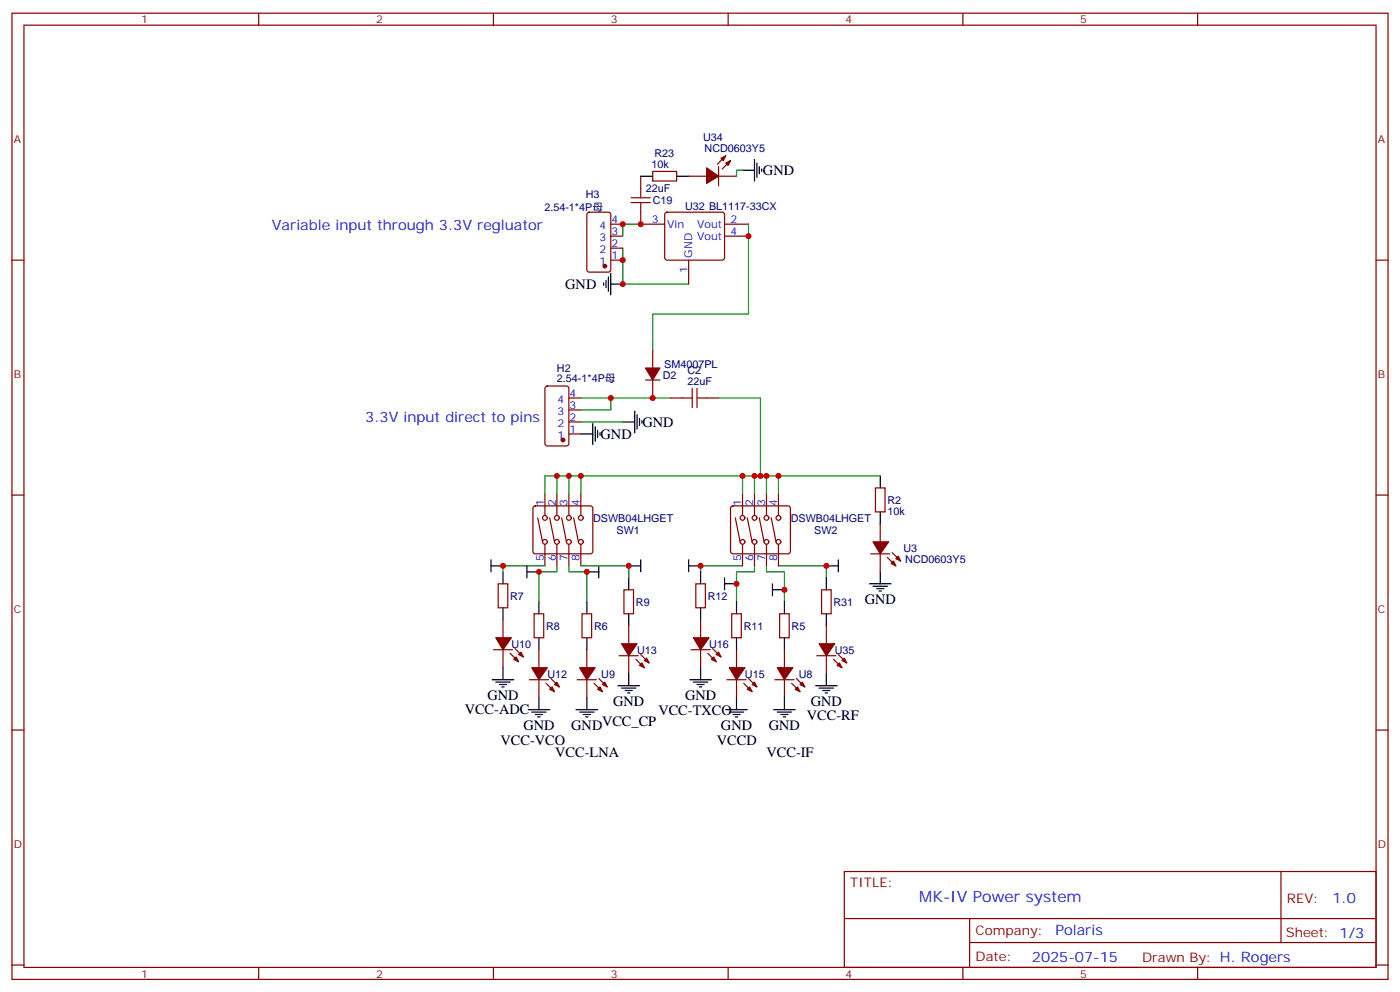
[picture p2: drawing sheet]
<svg xmlns="http://www.w3.org/2000/svg" width="412mm" height="292mm" viewBox="0 0 412 292" stroke-linecap="round" stroke-linejoin="round" font-family="sans-serif">
<g fill="none" stroke="#870000" stroke-width=".35">
<path d="M3.5 3.9h405.4v284.3h-405.4zM7.1 7.4h398.2v277.3h-398.2zM76.2 3.9v3.5M145.3 3.9v3.5M214.5 3.9v3.5M283.6 3.9v3.5M352.8 3.9v3.5M188.7 51.9v3.5M192.3 50.4h7v2.9h-7zM202.8 51.9h5.3M211.7 49v5.7M211.7 51.9h5.3"/>
<path d="M213.8 45.9l-2.5 2.4M215.2 47.3l-2.5 2.4M3.5 76.6h3.6M173.1 62.6l.5-.2h5.6l.7 .5v16.5l-.4 .6-5.9 .1-.7-.5v-16.5zM179.9 76.6h3.5M179.9 73h3.5M179.9 69.5h3.5M179.9 66h3.5M188.7 62.4v3.6h7.1M196 62.6l.5-.2h16.2l.5 .2 .2 .5v12.7l-.2 .5-.5 .3h-16.2l-.5-.3-.2-.5v-12.7zM202.8 76.6v7M213.4 69.5h7.1"/>
<path d="M213.4 66h7.1M405.3 76.6h3.6M160.7 113.8l.5-.2h5.7l.6 .4 .1 16.5-.5 .7h-5.9l-.6-.4-.1-16.5zM167.6 117.1h3.5M190.1 111.8h4.3M192.3 103v5.3M192.3 111.8v5.3M197.6 117.1h3.5M208.1 117.1h3.6M167.6 127.7h3.5M167.6 124.2h3.5M167.6 120.6h3.5"/>
<path d="M3.5 145.7h3.6M157.2 149.1l.5-.2h16.2l.5 .2 .2 .5v12.7l-.2 .5-.5 .2h-16.2l-.5-.3-.2-.4v-12.7zM158.4 152.4l1.4 7.1M160.5 145.3v6.4M161.9 152.4l1.4 7.1M164 145.3v6.4M165.5 152.4l1.4 7.1M167.6 145.3v6.4M169 152.4l1.4 7.1M171.1 145.3v6.4M215.4 149.1l.5-.2h16.2l.5 .2 .2 .5v12.7l-.2 .5-.5 .2h-16.2l-.5-.3-.2-.4v-12.7zM216.6 152.4l1.4 7.1"/>
<path d="M218.7 145.3v6.4M220.1 152.4l1.4 7.1M222.2 145.3v6.4M223.7 152.4l1.4 7.1M225.8 145.3v6.4M227.2 152.4l1.4 7.1M229.3 145.3v6.4M257.9 143.6h2.8v7h-2.8zM259.3 154.2v5.3M405.3 145.7h3.6M146.8 171.8h2.8v7.1h-2.8zM160.5 160.2v6.3"/>
<path d="M164 160.2v6.3M167.6 160.2v6.3M171.1 160.2v6.3M183.8 173.6h2.8v7h-2.8zM205 171.8h2.8v7.1h-2.8zM218.7 160.2v6.3M222.2 160.2v6.3M225.8 160.2v6.3M229.3 160.2v6.3M242 173.6h2.8v7h-2.8zM256.5 163h5.6M259.3 163v5.3"/>
<path d="M261.4 164l2.5 2.5M262.8 162.6l2.5 2.5M145.3 191.2h5.7M148.2 182.4v5.3M148.2 191.2v5.3M150.3 192.3l2.5 2.4M151.7 190.9l2.5 2.4M157.3 180.6h2.9v7.1h-2.9zM158.7 191.2v5.3M162.3 199.7l2.4 2.4M171.4 180.6h2.9v7.1h-2.9zM172.9 191.2v5.3"/>
<path d="M176.4 199.7l2.5 2.4M182.4 193h5.6M185.2 184.1v5.3M185.2 193v5.3M187.3 194l2.5 2.5M188.7 192.6l2.5 2.5M203.6 191.2h5.6M206.4 182.4v5.3M206.4 191.2v5.3M208.5 192.3l2.5 2.4M209.9 190.9l2.5 2.4M215.5 180.6h2.9v7.1h-2.9z"/>
<path d="M217 191.2v5.3M220.5 199.7l2.5 2.4M229.7 180.6h2.8v7.1h-2.8zM231.1 191.2v5.3M234.6 199.7l2.5 2.4M240.6 193h5.6M243.4 184.1v5.3M243.4 193v5.3M245.5 194l2.5 2.5M246.9 192.6l2.5 2.5M3.5 214.8h3.6M155.9 200h5.7"/>
<path d="M158.7 200v5.3M160.9 201.1l2.4 2.5M170 200h5.7M172.9 200v5.3M175 201.1l2.4 2.5M214.1 200h5.7M217 200v5.3M219.1 201.1l2.4 2.5M228.2 200h5.7M231.1 200v5.3M233.2 201.1l2.5 2.5M405.3 214.8h3.6"/>
<path d="M248.7 256.5h156.6v28.2h-156.6zM377.3 256.5v20.9M248.7 270.3h156.5M285.6 277.4h119.6M285.6 270.3v14.1M3.5 284h3.6M76.2 284.7v3.5M145.3 284.7v3.5M214.5 284.7v3.5M283.6 284.7v3.5M352.8 284.7v3.5M405.3 284h3.6"/>
<circle cx="160.5" cy="152.4" r=".71"/>
<circle cx="160.5" cy="159.5" r=".71"/>
<circle cx="164" cy="159.5" r=".71"/>
<circle cx="164" cy="152.4" r=".71"/>
<circle cx="167.6" cy="159.5" r=".71"/>
<circle cx="167.6" cy="152.4" r=".71"/>
<circle cx="171.1" cy="159.5" r=".71"/>
<circle cx="171.1" cy="152.4" r=".71"/>
<circle cx="218.7" cy="152.4" r=".71"/>
<circle cx="218.7" cy="159.5" r=".71"/>
<circle cx="222.3" cy="152.4" r=".71"/>
<circle cx="222.3" cy="159.5" r=".71"/>
<circle cx="225.8" cy="159.5" r=".71"/>
<circle cx="225.8" cy="152.4" r=".71"/>
<circle cx="229.3" cy="159.5" r=".71"/>
<circle cx="229.3" cy="152.4" r=".71"/>
</g>
<g fill="#870000" stroke="#870000" stroke-width=".35">
<path d="M190.1 108.3h4.3l-2.1 3.5z"/>
<path d="M208.1 49.4l3.6 2.5-3.6 2.1z"/>
<path d="M212.4 46.6l1.4-.7-.7 1.4z"/>
<path d="M213.8 48l1.4-.7-.7 1.4z"/>
<path d="M257.2 159.5h4.6l-2.5 3.5z"/>
<path d="M263.9 164.4l.7-.7 .7 1.4z"/>
<path d="M262.5 165.8l.7-.7 .7 1.4z"/>
<path d="M241.3 189.4h4.6l-2.5 3.6z"/>
<path d="M248 194.4l.7-.7 .7 1.4z"/>
<path d="M246.6 195.8l.7-.7 .7 1.4z"/>
<path d="M214.8 196.5h4.6l-2.4 3.5z"/>
<path d="M221.5 201.4l.7-.7 .8 1.4z"/>
<path d="M220.1 202.8l.7-.7 .7 1.5z"/>
<path d="M204.3 187.7h4.5l-2.4 3.5z"/>
<path d="M211 192.6l.7-.7 .7 1.4z"/>
<path d="M210.3 193.3l.7 1.4-1.5-.7z"/>
<path d="M229 196.5h4.5l-2.4 3.5z"/>
<path d="M235.7 201.4l.7-.7 .7 1.4z"/>
<path d="M234.2 202.8l.7-.7 .8 1.5z"/>
<path d="M170.7 196.5h4.6l-2.4 3.5z"/>
<path d="M177.4 201.4l.8-.7 .7 1.4z"/>
<path d="M176 202.8l.7-.7 .7 1.5z"/>
<path d="M146 187.7h4.6l-2.4 3.5z"/>
<path d="M152.8 192.6l.7-.7 .7 1.4z"/>
<path d="M151.3 194l.7-.7 .8 1.4z"/>
<path d="M156.6 196.5h4.6l-2.5 3.5z"/>
<path d="M163.3 201.4l.7-.7 .7 1.4z"/>
<path d="M161.9 202.8l.7-.7 .7 1.5z"/>
<path d="M183.1 189.4h4.6l-2.5 3.6z"/>
<path d="M189.8 194.4l.7-.7 .7 1.4z"/>
<path d="M188.4 195.8l.7-.7 .7 1.4z"/>
<circle cx="178.2" cy="78.3" r=".53"/>
<circle cx="165.8" cy="129.5" r=".53"/>
</g>
<g fill="none" stroke="#008700" stroke-width=".35">
<path d="M218.7 50.1h-1.7v1.8M183.4 73v10.6h19.4M188.7 66h-5.3v3.5M220.5 66v26.4h-28.2v10.6M171.1 117.1h26.5M179.9 117.1v3.5h-8.8M211.7 117.1h12.3v23h-52.9v5.2M171.1 124.2h12.3M164 140.1v5.2M167.6 140.1v5.2M171.1 140.1h-10.6v5.2M218.7 140.1v5.2"/>
<path d="M222.2 140.1v5.2M224 140.1h1.8v5.2M225.8 140.1h3.5v5.2M229.3 140.1h30M160.5 166.5h-12.3v1.8M164 166.5v1.8h-5.3v8.8M167.6 166.5v1.8h5.3v8.8M171.1 166.5h14.1v3.5M218.7 166.5h-12.3v1.8M222.2 166.5v1.8h-5.2v8.8M225.8 166.5v1.8h5.3v8.8M229.3 166.5h14.1v3.5"/>
</g>
<path d="M185.9 59.6h5.7M185.9 58.2h5.7M188.7 55.4v2.8M188.7 59.6v2.8M201.1 117.1h2.8M203.9 114.3v5.6M205.3 117.1h2.8M205.3 114.3v5.6" fill="none" stroke="#a10000" stroke-width=".35"/>
<g fill="none" stroke="#000" stroke-width=".35">
<path d="M188.7 51.9h3.6M199.3 51.9h3.5M218.7 50.1h3.5M222.2 46.9v6.4M223 48v4.2M223.7 49v2.2M224.4 49.7v.7M177.8 83.3v.7M178.5 82.5v2.2M179.2 81.5v4.2M179.9 83.6h3.5M179.9 80.4v6.4"/>
<path d="M171.1 127.7h3.5M174.6 124.5v6.4M175.3 125.6v4.2M176 126.6v2.2M176.7 127.4v.7M183.4 124.2h3.6M187 121v6.4M187.7 122.1v4.2M188.4 123.1v2.1M189.1 123.8v.7M259.3 140.1v3.5M259.3 150.6v3.6"/>
<path d="M144.6 166.5h3.6M144.6 164.7v3.6M148.2 168.3v3.5M148.2 178.9v3.5M155.2 168.3h3.5M155.2 166.5v3.5M158.7 177.1v3.5M172.9 168.3h3.5M172.9 177.1v3.5M176.4 166.5v3.5M185.2 166.5h3.5M185.2 170v3.6"/>
<path d="M188.7 164.7v3.6M202.8 166.5h3.6M202.8 164.7v3.6M206.4 168.3v3.5M206.4 178.9v3.5M213.4 171.8h3.6M213.4 170v3.6M217 177.1v3.5M227.5 173.6h3.6M227.5 171.8v3.5M231.1 177.1v3.5M243.4 166.5h3.5"/>
<path d="M243.4 170v3.6M246.9 164.7v3.6M256.1 171.8h6.4M257.2 172.5h4.2M258.2 173.2h2.1M258.9 173.9h.7M259.3 168.3v3.5M148.2 196.5v3.5M158.7 187.7v3.5M172.9 187.7v3.5M185.2 180.6v3.5M185.2 198.3v3.5"/>
<path d="M206.4 196.5v3.5M217 187.7v3.5M231.1 187.7v3.5M243.4 180.6v3.5M243.4 198.3v3.5M145 200h6.3M146 200.7h4.3M147.1 201.4h2.1M147.8 202.1h.7M155.6 208.8h6.3M156.6 209.5h4.3M157.7 210.3h2.1"/>
<path d="M158.4 211h.7M158.7 205.3v3.5M169.7 208.8h6.3M170.7 209.5h4.3M171.8 210.3h2.1M172.5 211h.7M172.9 205.3v3.5M182 201.8h6.4M183.1 202.5h4.2M184.1 203.2h2.2M184.9 203.9h.7M203.2 200h6.3"/>
<path d="M204.3 200.7h4.2M205.3 201.4h2.1M206 202.1h.7M213.8 208.8h6.3M214.8 209.5h4.3M215.9 210.3h2.1M216.6 211h.7M217 205.3v3.5M227.9 208.8h6.3M229 209.5h4.2M230 210.3h2.1M230.7 211h.7"/>
<path d="M231.1 205.3v3.5M240.2 201.8h6.4M241.3 202.5h4.2M242.4 203.2h2.1M243.1 203.9h.7"/>
</g>
<g fill="#c00">
<circle cx="179.9" cy="117.1" r=".88"/>
<circle cx="206.4" cy="166.5" r=".88"/>
<circle cx="172.9" cy="168.3" r=".88"/>
<circle cx="185.2" cy="166.5" r=".88"/>
<circle cx="171.1" cy="140.1" r=".88"/>
<circle cx="164" cy="140.1" r=".88"/>
<circle cx="167.6" cy="140.1" r=".88"/>
<circle cx="222.3" cy="140.1" r=".88"/>
<circle cx="218.7" cy="140.1" r=".88"/>
<circle cx="148.2" cy="166.5" r=".88"/>
<circle cx="158.8" cy="168.3" r=".88"/>
<circle cx="192.3" cy="117.1" r=".88"/>
<circle cx="183.4" cy="76.6" r=".88"/>
<circle cx="188.7" cy="66" r=".88"/>
<circle cx="183.4" cy="66" r=".88"/>
<circle cx="183.4" cy="83.6" r=".88"/>
<circle cx="220.5" cy="69.5" r=".88"/>
<circle cx="243.4" cy="166.5" r=".88"/>
<circle cx="231.1" cy="173.6" r=".88"/>
<circle cx="217" cy="171.8" r=".88"/>
<circle cx="224" cy="140.1" r=".88"/>
<circle cx="225.8" cy="140.1" r=".88"/>
<circle cx="229.3" cy="140.1" r=".88"/>
</g>
<text font-size="4.6" fill="#00f" x="270.8" y="265.5">MK-IV Power system</text>
<g font-size="4.2">
<text x="224.7" y="51.5">GND</text>
<text x="166.5" y="85">GND</text>
<text x="189.3" y="125.6">GND</text>
<text x="176.9" y="129.1">GND</text>
<text x="254.7" y="177.9">GND</text>
<text x="143.6" y="206.1">GND</text>
<text x="180.6" y="207.9">GND</text>
<text x="201.8" y="206.1">GND</text>
<text x="238.8" y="207.9">GND</text>
<text x="136.9" y="210.2">VCC-ADC</text>
<text x="154.2" y="214.9">GND</text>
<text x="168.3" y="214.9">GND</text>
<text x="177.3" y="213.8">VCC_CP</text>
<text x="193.9" y="210.3">VCC-TXCO</text>
<text x="212.4" y="214.9">GND</text>
<text x="226.5" y="214.9">GND</text>
<text x="237.7" y="212">VCC-RF</text>
<text x="147.5" y="219.1">VCC-VCO</text>
<text x="211.2" y="219.1">VCCD</text>
<text x="163.6" y="222.6">VCC-LNA</text>
<text x="225.8" y="222.6">VCC-IF</text>
</g>
<g font-size="4.2" fill="#00f">
<text x="80.1" y="67.6">Variable input through 3.3V regluator</text>
<text x="107.6" y="124.2">3.3V input direct to pins</text>
<text x="392.5" y="265.7">1.0</text>
<text x="310.9" y="275.3">Polaris</text>
<text x="304" y="283.1">2025-07-15</text>
</g>
<g font-size="3.9" fill="#800">
<text x="250.5" y="261.1">TITLE:</text>
<text x="379.1" y="265.7">REV:</text>
<text x="287.4" y="275.3">Company:</text>
<text x="378.7" y="275.9">Sheet: 1/3</text>
<text x="287.4" y="282.9">Date:</text>
<text x="336.4" y="283">Drawn By: H. Rogers</text>
</g>
<g font-size="3.2" fill="#800">
<text x="41.6" y="6.9">1</text>
<text x="110.8" y="6.9">2</text>
<text x="179.9" y="6.9">3</text>
<text x="249.1" y="6.9">4</text>
<text x="318.2" y="6.9">5</text>
<text x="4.1" y="42">A</text>
<text x="405.9" y="42">A</text>
<text x="4.1" y="111.1">B</text>
<text x="405.9" y="111.1">B</text>
<text x="4.1" y="180.3">C</text>
<text x="405.9" y="180.3">C</text>
<text x="4.1" y="249.4">D</text>
<text x="405.9" y="249.4">D</text>
<text x="41.6" y="287.7">1</text>
<text x="110.8" y="287.7">2</text>
<text x="179.9" y="287.7">3</text>
<text x="249.1" y="287.7">4</text>
<text x="318.2" y="287.7">5</text>
</g>
<g font-size="3.2" fill="#000080">
<text x="207.1" y="41.6">U34</text>
<text x="192.8" y="46.2">R23</text>
<text x="207.5" y="44.8">NCD0603Y5</text>
<text x="191.9" y="49.5">10k</text>
<text x="172.5" y="58.3">H3</text>
<text x="190.3" y="56.5">22uF</text>
<text x="160.4" y="62">2.54-1*4P母</text>
<text x="192.3" y="60">C19</text>
<text x="201.8" y="61.8">U32 BL1117-33CX</text>
<text x="164.1" y="112.5">2.54-1*4P母</text>
<text x="164.1" y="109.4">H2</text>
<text x="195.2" y="111.4">D2</text>
<text x="195.7" y="108.2">SM4007PL</text>
<text x="202.5" y="113.2">22uF</text>
<text x="202.5" y="110.1">C2</text>
<text x="261.4" y="148.2">R2</text>
<text x="174.7" y="153.5">DSWB04LHGET</text>
<text x="232.9" y="153.5">DSWB04LHGET</text>
<text x="261.4" y="151.5">10k</text>
<text x="181.6" y="157.1">SW1</text>
<text x="239.9" y="157.1">SW2</text>
<text x="266.1" y="162.4">U3</text>
<text x="266.7" y="165.6">NCD0603Y5</text>
<text x="150.3" y="176.5">R7</text>
<text x="187.3" y="178.3">R9</text>
<text x="208.5" y="176.5">R12</text>
<text x="245.5" y="178.3">R31</text>
<text x="160.9" y="185.3">R8</text>
<text x="175" y="185.3">R6</text>
<text x="219.1" y="185.3">R11</text>
<text x="233.2" y="185.3">R5</text>
<text x="150.7" y="190.6">U10</text>
<text x="208.9" y="190.6">U16</text>
<text x="187.7" y="192.4">U13</text>
<text x="245.9" y="192.4">U35</text>
<text x="161.2" y="199.4">U12</text>
<text x="177.1" y="199.4">U9</text>
<text x="219.4" y="199.4">U15</text>
<text x="235.3" y="199.4">U8</text>
</g>
<g font-size="3.2" fill="#00f">
<text x="180.1" y="65.6">4</text>
<text x="192" y="65.6">3</text>
<text x="215.2" y="65.6">2</text>
<text x="176.6" y="70.9">3</text>
<text x="176.6" y="67.4">4</text>
<text x="180.1" y="69.1">3</text>
<text x="196.5" y="67">Vin</text>
<text x="205.4" y="67">Vout</text>
<text x="205.4" y="70.6">Vout</text>
<text x="215.2" y="69.1">4</text>
<text x="176.6" y="78">1</text>
<text x="176.6" y="74.4">2</text>
<text x="180.1" y="76.2">1</text>
<text x="180.1" y="72.7">2</text>
<text x="203.9" y="75.8" transform="rotate(-90 203.9 75.8)">GND</text>
<text x="202.5" y="80.3" transform="rotate(-90 202.5 80.3)">1</text>
<text x="164.2" y="118.5">4</text>
<text x="167.7" y="116.8">4</text>
<text x="164.2" y="125.6">2</text>
<text x="164.2" y="122.1">3</text>
<text x="167.7" y="123.8">2</text>
<text x="167.7" y="120.3">3</text>
<text x="164.2" y="129.1">1</text>
<text x="167.7" y="127.4">1</text>
<text x="160.2" y="148.9" transform="rotate(-90 160.2 148.9)">1</text>
<text x="163.7" y="148.9" transform="rotate(-90 163.7 148.9)">2</text>
<text x="167.2" y="148.9" transform="rotate(-90 167.2 148.9)">3</text>
<text x="170.7" y="148.9" transform="rotate(-90 170.7 148.9)">4</text>
<text x="218.4" y="148.9" transform="rotate(-90 218.4 148.9)">1</text>
<text x="221.9" y="148.9" transform="rotate(-90 221.9 148.9)">2</text>
<text x="225.4" y="148.9" transform="rotate(-90 225.4 148.9)">3</text>
<text x="229" y="148.9" transform="rotate(-90 229 148.9)">4</text>
<text x="160.2" y="165" transform="rotate(-90 160.2 165)">5</text>
<text x="163.7" y="165" transform="rotate(-90 163.7 165)">6</text>
<text x="167.2" y="165" transform="rotate(-90 167.2 165)">7</text>
<text x="170.7" y="165" transform="rotate(-90 170.7 165)">8</text>
<text x="218.4" y="165" transform="rotate(-90 218.4 165)">5</text>
<text x="221.9" y="165" transform="rotate(-90 221.9 165)">6</text>
<text x="225.4" y="165" transform="rotate(-90 225.4 165)">7</text>
<text x="229" y="165" transform="rotate(-90 229 165)">8</text>
</g>
</svg>
